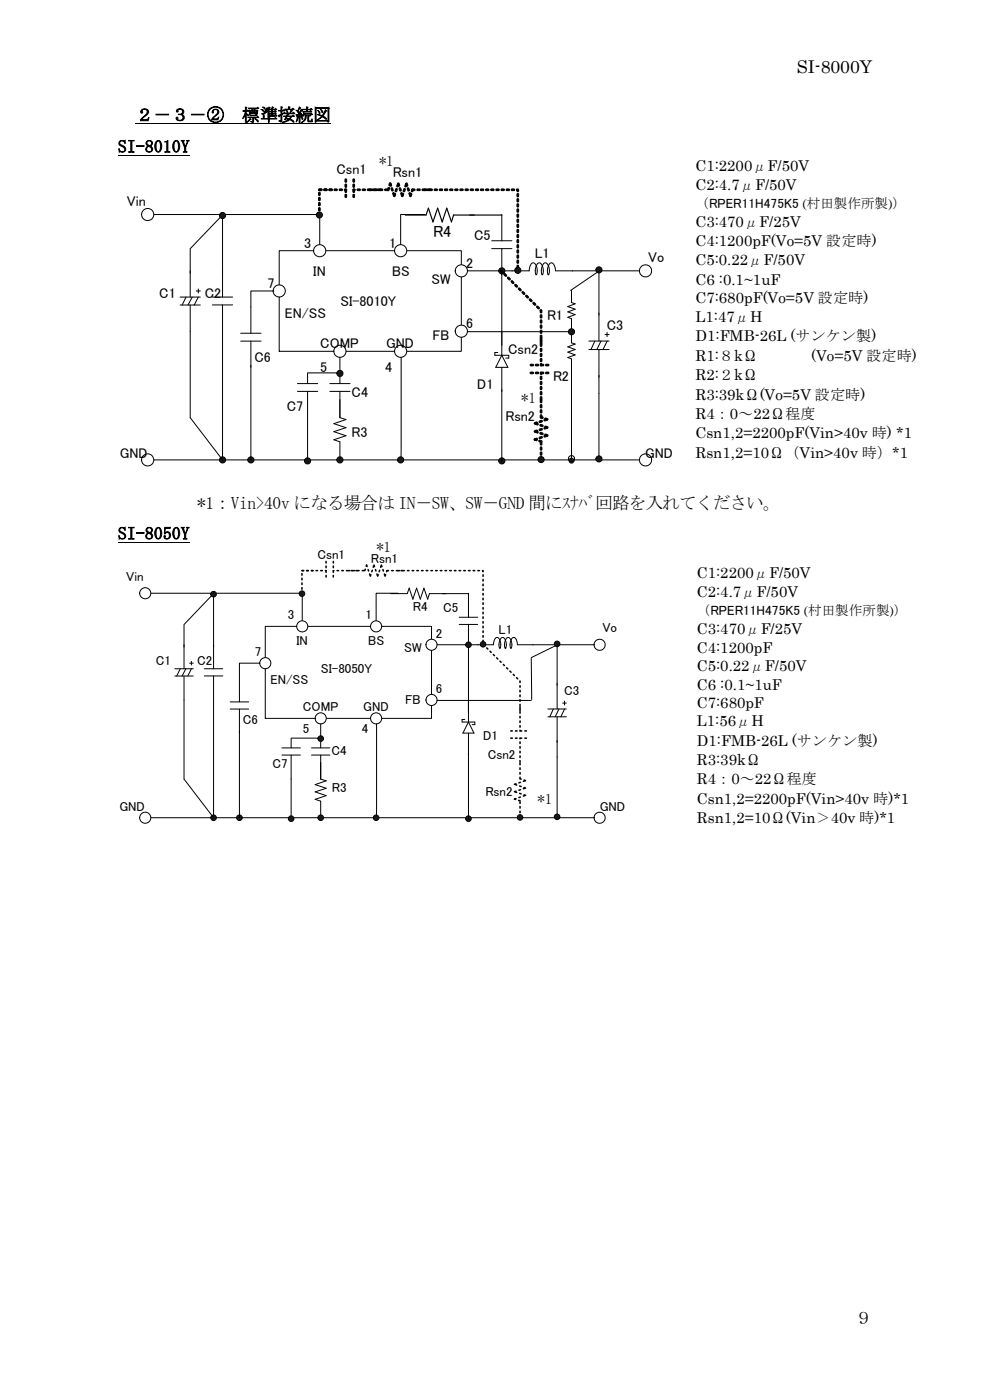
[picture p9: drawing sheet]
<svg xmlns="http://www.w3.org/2000/svg" width="210mm" height="297mm" viewBox="0 0 210 297" stroke-linecap="round" stroke-linejoin="round" font-family="sans-serif">
<path d="M25 33h15.3M28.8 26.3h41.4" fill="none" stroke="#000" stroke-width=".21"/>
<path d="M59.2 53.2h38.7v21.3h-38.7z" fill-rule="evenodd" fill="#fff"/>
<path d="M59.2 53.2h38.7v21.3h-38.7z" fill="none" stroke="#000" stroke-width=".21"/>
<circle cx="72.1" cy="74.5" r="1.29" fill="#fff"/>
<circle cx="72.1" cy="74.5" r="1.29" fill="none" stroke="#000" stroke-width=".21"/>
<circle cx="85" cy="74.5" r="1.29" fill="#fff"/>
<circle cx="85" cy="74.5" r="1.29" fill="none" stroke="#000" stroke-width=".21"/>
<circle cx="67.8" cy="53.2" r="1.29" fill="#fff"/>
<circle cx="67.8" cy="53.2" r="1.29" fill="none" stroke="#000" stroke-width=".21"/>
<circle cx="85" cy="53.2" r="1.29" fill="#fff"/>
<circle cx="85" cy="53.2" r="1.29" fill="none" stroke="#000" stroke-width=".21"/>
<circle cx="97.9" cy="57.5" r="1.29" fill="#fff"/>
<circle cx="97.9" cy="57.5" r="1.29" fill="none" stroke="#000" stroke-width=".21"/>
<circle cx="97.9" cy="70.3" r="1.29" fill="#fff"/>
<g fill="none" stroke="#000" stroke-width=".21">
<path d="M32.6 45.5h35.2v6.3"/>
<circle cx="97.9" cy="70.3" r="1.29"/>
</g>
<circle cx="59.2" cy="61.7" r="1.29" fill="#fff"/>
<g fill="none" stroke="#000" stroke-width=".21">
<path d="M47.3 45.5l-7 7.3v5.2M90.1 45.5h-5.1v6.3M99.2 57.5h13.1a1.47 1.47 0 0 1 .9-1.7 2 2 0 0 1 .5 2.5 2.19 2.19 0 0 1 .6-2.5 1.57 1.57 0 0 1 .9 2v.2a.18 .18 0 0 1-.2 .3 .18 .18 0 0 1-.1-.3 1.98 1.98 0 0 1 .8-2.2 1.99 1.99 0 0 1 .6 2.5 2.19 2.19 0 0 1 .6-2.5 1.43 1.43 0 0 1 .9 1.7M104.3 51.1h4.3M104.3 52.8h4.3M106.5 45.5v5.6M106.5 52.8v22.6M117.9 57.5h17.7M40.3 70.3v18.3M57.9 61.7h-4.7v3.4M72.1 75.8v5.6M85.1 75.8v21.8"/>
<path d="M99.2 70.4h21.8M105 75.4h2.9v.6h-.6M105.6 74.8h-.6v.6M106.5 77.9v5.2M106.5 75.4l1.2 2.5h-2.5zM70 81.4h4.3M70 83h4.3M72.1 88.6l1.3 .4-2.6 .9 2.6 .8-2.6 .9 2.6 .9-2.6 .8 1.3 .4M72.1 83v5.6M72.1 93.7v3.9"/>
<circle cx="59.2" cy="61.7" r="1.29"/>
</g>
<circle cx="106.5" cy="57.5" r=".65" fill="#1a1a1a"/>
<g fill="none" stroke="#000" stroke-width=".21">
<path d="M127.1 57.5v9.4M127.1 79.7v3.8M32.6 97.6h103"/>
<circle cx="106.5" cy="57.5" r=".65"/>
</g>
<circle cx="85" cy="97.6" r=".65" fill="#1a1a1a"/>
<circle cx="85" cy="97.6" r=".65" fill="none" stroke="#000" stroke-width=".21"/>
<circle cx="72.1" cy="97.6" r=".65" fill="#1a1a1a"/>
<circle cx="72.1" cy="97.6" r=".65" fill="none" stroke="#000" stroke-width=".21"/>
<circle cx="53.2" cy="97.6" r=".65" fill="#1a1a1a"/>
<g fill="none" stroke="#000" stroke-width=".21">
<path d="M47.2 45.5v17.5M45.1 63h4.3M45.1 64.7h4.3M47.2 64.7v32.9"/>
<circle cx="53.2" cy="97.6" r=".65"/>
</g>
<circle cx="47.2" cy="97.6" r=".65" fill="#1a1a1a"/>
<circle cx="47.2" cy="97.6" r=".65" fill="none" stroke="#000" stroke-width=".21"/>
<circle cx="47.2" cy="45.7" r=".64" fill="#1a1a1a"/>
<g fill="none" stroke="#000" stroke-width=".21">
<path d="M40.3 88.6l6.9 9M127.1 83.5v14.1"/>
<circle cx="47.2" cy="45.7" r=".64"/>
</g>
<circle cx="31.3" cy="45.5" r="1.29" fill="#fff"/>
<circle cx="31.3" cy="45.5" r="1.29" fill="none" stroke="#000" stroke-width=".21"/>
<circle cx="31.3" cy="97.6" r="1.29" fill="#fff"/>
<circle cx="31.3" cy="97.6" r="1.29" fill="none" stroke="#000" stroke-width=".21"/>
<circle cx="136.9" cy="97.6" r="1.29" fill="#fff"/>
<circle cx="136.9" cy="97.6" r="1.29" fill="none" stroke="#000" stroke-width=".21"/>
<circle cx="136.9" cy="57.5" r="1.29" fill="#fff"/>
<g fill="none" stroke="#000" stroke-width=".21">
<path d="M51.1 70.7h4.3M51.1 72.4h4.3M53.2 65.1v5.6M53.2 72.4v25.2M65.2 79.2v2.2M65.2 79.1h6.9M63.1 81.4h4.3M63.1 83h4.3M65.2 83v14.6"/>
<circle cx="136.9" cy="57.5" r="1.29"/>
</g>
<circle cx="65.2" cy="97.8" r=".65" fill="#1a1a1a"/>
<circle cx="65.2" cy="97.8" r=".65" fill="none" stroke="#000" stroke-width=".21"/>
<circle cx="72.1" cy="79.2" r=".65" fill="#1a1a1a"/>
<circle cx="72.1" cy="79.2" r=".65" fill="none" stroke="#000" stroke-width=".21"/>
<circle cx="106.5" cy="97.8" r=".65" fill="#1a1a1a"/>
<circle cx="106.5" cy="97.8" r=".65" fill="none" stroke="#000" stroke-width=".21"/>
<circle cx="127.1" cy="97.4" r=".64" fill="#1a1a1a"/>
<circle cx="127.1" cy="97.4" r=".64" fill="none" stroke="#000" stroke-width=".21"/>
<circle cx="127.1" cy="57.3" r=".64" fill="#1a1a1a"/>
<g fill="none" stroke="#000" stroke-width=".21">
<path d="M73.2 38l.3 .1v.4l-.1 .2-.2-.2zM73.2 39.1l.3 .1v.4l-.1 .2-.2-.2zM74.9 38l.3 .1v.4l-.2 .2-.1-.2zM74.9 39.1l.3 .1v.4l-.2 .2-.1-.2zM82.4 39.8l.2 .2-.1 .3-.2 .2-.1-.3zM82.6 38.9h.3l.2 .4-.2 .2-.2-.1zM82.7 38.8l.2 .2-.3 .4-.1-.2zM83 39.9l.3 .1 .1 .3-.1 .2-.2-.1zM84.3 38.9h.4l.1 .4-.1 .2-.3-.1zM84.4 39l.2 .2-.1 .4-.2 .1-.1-.3zM84.7 39.9l.3 .1 .1 .3-.1 .2-.2-.1zM86.1 38.9h.3l.1 .4-.1 .2-.2-.1z"/>
<path d="M86.1 39l.2 .2-.1 .4-.2 .1-.1-.3zM86.4 39.9l.3 .1 .2 .3-.2 .2-.2-.1zM40.3 57.5v5.5M67.6 40.1h.5l.2 .2-.2 .1h-.3zM67.6 40.8l.3 .2v.3l-.1 .2-.2-.2zM67.6 41.9l.3 .1v.4l-.1 .2-.2-.2zM67.6 43l.3 .1v.4l-.1 .2-.2-.2zM67.6 44.1l.3 .1v.4l-.1 .2-.2-.2zM67.7 40.1h.4l.2 .2-.2 .1h-.3zM68.7 40.1h.5l.2 .2-.2 .1h-.4zM68.7 40.1h.5l.2 .2-.2 .1h-.3zM69.8 40.1h.5l.2 .2-.2 .1h-.4z"/>
<path d="M69.8 40.1h.5l.2 .2-.2 .1h-.3zM70.9 40.1h.5l.2 .2-.2 .1h-.4zM72 40.1h.5l.2 .2-.2 .1h-.4zM73.2 40.2l.3 .1v.4l-.1 .1-.2-.1zM73.2 41.3l.3 .1v.4l-.1 .1-.2-.1zM74.9 40.2l.3 .1v.4l-.2 .1-.1-.1zM74.9 41.3l.3 .1v.4l-.2 .1-.1-.1zM75.8 40.1h.5l.2 .2-.2 .1h-.4zM76.9 40.1h.5l.2 .2-.2 .1h-.4zM78 40.1h.5l.1 .2-.1 .1h-.4zM78.4 40.1h.5l.1 .2-.1 .1h-.4zM79.1 40.1h.5l.1 .2-.1 .1h-.4z"/>
<path d="M79.5 40.1h.4l.2 .2-.2 .1h-.3zM80.1 40.1h.5l.2 .2-.2 .1h-.3zM80.5 40.1h.5l.2 .2-.2 .1h-.3zM81.6 40.1h.5l.2 .2-.2 .1h-.3zM83.3 41h.3l.2 .3-.2 .3-.2-.2zM83.7 41l.2 .3-.1 .3-.2 .1-.1-.2zM84 40l.3 .2-.1 .4-.3 .1-.1-.2zM85 41h.4l.1 .3-.1 .3-.3-.2zM85.4 41l.2 .3-.1 .3-.2 .1-.1-.2zM85.7 40l.3 .2-.1 .4-.3 .1-.1-.2zM86.8 41h.3l.1 .3-.1 .3-.2-.2zM87.1 41h.2l.1 .3-.2 .3-.2 .1-.1-.2z"/>
<path d="M87.4 40.1h.5l.2 .2-.2 .1h-.4zM87.4 40.1l.3 .3-.3 .3-.1-.2zM88.5 40.1h.5l.2 .2-.2 .1h-.4zM89.6 40.1h.5l.1 .2-.1 .1h-.4zM90 40.1h.5l.1 .2-.1 .1h-.4zM90.7 40.1h.5l.1 .2-.1 .1h-.4zM91.1 40.1h.4l.2 .2-.2 .1h-.3zM92.1 40.1h.5l.2 .2-.2 .1h-.3zM93.2 40.1h.5l.2 .2-.2 .1h-.3zM94.3 40.1h.5l.2 .2-.2 .1h-.3zM95.4 40.1h.5l.2 .2-.2 .1h-.4zM96.5 40.1h.5l.2 .2-.2 .1h-.4z"/>
<path d="M97.6 40.1h.5l.2 .2-.2 .1h-.4zM98.7 40.1h.5l.2 .2-.2 .1h-.4zM99.8 40.1h.5l.2 .2-.2 .1h-.4zM100.9 40.1h.5l.1 .2-.1 .1h-.4zM102 40.1h.5l.1 .2-.1 .1h-.4zM103.1 40.1h.4l.2 .2-.2 .1h-.3zM104.1 40.1h.5l.2 .2-.2 .1h-.3zM105.2 40.1h.5l.2 .2-.2 .1h-.3zM106.1 57.3h.3l.3 .3v.2h-.3l-.3-.2zM106.3 40.1h.5l.2 .2-.2 .1h-.3zM106.9 58.1h.3l.2 .2v.3h-.2l-.3-.3zM107.4 40.1h.5l.2 .2-.2 .1h-.4z"/>
<path d="M107.7 58.8h.2l.3 .3v.3h-.3l-.2-.3zM108.5 59.6h.2l.3 .3v.2h-.3l-.2-.2zM108.5 40.1h.5l.2 .2-.2 .1h-.4zM109.6 40.1h.4v.5h-.3v-.3l.1 .1h-.2zM109.7 41.1l.3 .1v.4l-.2 .2-.1-.2zM109.7 42.2l.3 .1v.4l-.2 .2-.1-.2zM109.7 43.3l.3 .1v.4l-.2 .1-.1-.1zM109.7 44.4l.3 .1v.4l-.2 .1-.1-.1zM109.7 45.5l.3 .1v.3l-.2 .2-.1-.2zM109.7 46.5l.3 .2v.3l-.2 .2-.1-.2zM109.7 47.6l.3 .1v.4l-.2 .2-.1-.2zM109.7 48.7l.3 .1v.4l-.2 .2-.1-.2z"/>
<path d="M109.7 49.8l.3 .1v.4l-.2 .2-.1-.2zM109.7 50.9l.3 .1v.4l-.2 .1-.1-.1zM109.7 52l.3 .1v.3l-.2 .2-.1-.2zM109.7 53l.3 .2v.3l-.2 .2-.1-.2zM109.7 54.1l.3 .1v.4l-.2 .2-.1-.2zM109.7 55.2l.3 .1v.4l-.2 .2-.1-.2zM109.7 56.3l.3 .1v.4l-.2 .2-.1-.2zM127.2 57.5l-6.2 4.1M38.2 63h4.3M38.2 64.7h4.3M39.5 63l-.9 1.7M40.3 64.7v5.6"/>
<path d="M40.8 63l-.9 1.7M41.6 61.7h.9M42.1 63l-.9 1.7M42.1 61.3v.9M109.2 60.4h.3l.2 .2v.3h-.2l-.3-.3zM110 61.1h.3l.2 .3v.3h-.2l-.3-.3zM110.8 61.9h.2l.3 .3v.2h-.3l-.2-.2zM111.6 62.7h.2l.3 .2v.3h-.3l-.2-.3zM112.3 63.4h.3l.2 .3v.3h-.2l-.3-.3zM112.5 77.3h.5l.2 .2-.2 .1h-.4zM112.5 79l.5-.1 .2 .2-.2 .2h-.4zM113.1 64.2h.3l.2 .3v.2h-.2l-.3-.2z"/>
<path d="M113.6 77.3h.5l.2 .2-.2 .1h-.4zM113.6 79l.5-.1 .2 .2-.2 .2h-.4zM113.9 65h.2l.3 .2v.3h-.3l-.2-.3zM114.6 65.7l.4 .1v.4l-.2 .2-.2-.2zM114.7 71.8l.3 .1v.3l-.2 .2-.2-.2zM114.7 72.8l.3 .2v.3l-.2 .2-.2-.2zM114.7 73.9l.3 .1v.4l-.2 .2-.2-.2zM114.7 75l.3 .1v.4l-.2 .2-.2-.2zM114.7 76.1l.3 .1v.4l-.2 .2-.2-.2zM114.7 79.9l.3 .1v.4l-.2 .1-.2-.1zM114.7 72.2l.3 .2v.3l-.2 .2-.2-.2zM114.7 71.2l.3 .1v.4l-.2 .1-.2-.1z"/>
<path d="M114.7 70.1l.3 .1v.4l-.2 .2-.2-.2zM114.7 69l.3 .1v.4l-.2 .2-.2-.2zM114.7 67.9l.3 .1v.4l-.2 .2-.2-.2zM114.7 66.8l.3 .1v.4l-.2 .2-.2-.2zM114.7 77.3h.5l.2 .2-.2 .1h-.4zM114.7 79l.5-.1 .2 .2-.2 .2h-.4zM115.8 77.3h.5l.2 .2-.2 .1h-.4zM115.8 79l.5-.1 .2 .2-.2 .2h-.4zM124.9 72.4h4.3M124.9 74.2h4.3M126.2 72.4l-.8 1.8M127.1 66.4v6"/>
<path d="M127.1 74.2v5.9M127.5 72.4l-.9 1.8M128.3 71h.9M128.8 70.5v.9M128.8 72.4l-.9 1.8M106.5 82.6v15.4M113.3 93.2l.5-.2 .2 .1-.1 .2-.3 .1zM113.3 91.5l.5-.2 .2 .1-.1 .2-.3 .1zM113.3 89.7l.5-.2 .2 .2-.1 .2-.3 .1zM113.4 93.1l.4 .1 .1 .2v.1l-.5-.1zM113.6 91.4l.5 .1 .1 .3-.3 .1-.3-.1zM113.6 89.7l.5 .1 .1 .3-.2 .1-.4-.1z"/>
<path d="M114.4 92.8l.4-.2 .2 .1-.1 .3-.3 .1zM114.4 91.1l.4-.2 .3 .1-.2 .3-.3 .1zM114.4 89.4l.4-.2 .3 .1-.2 .2-.3 .2zM114.4 93.4l.5 .1 .1 .2-.3 .1-.3-.1zM114.6 91.8l.5 .1 .1 .2-.2 .1-.4-.1zM114.6 90.1l.5 .1 .1 .2-.2 .1-.4-.1zM114.7 84.2l.3 .1v.4l-.2 .2-.2-.2zM114.7 83.1l.3 .1v.4l-.2 .2-.2-.2zM114.7 82l.3 .2v.3l-.2 .2-.2-.2zM114.7 80.9l.3 .2v.3l-.2 .2-.2-.2zM114.7 97l.3 .2v.3l-.2 .2-.2-.2zM114.7 95.9l.3 .2v.3l-.2 .2-.2-.2z"/>
<path d="M114.7 94.9l.3 .1v.3l-.2 .2-.2-.2zM114.7 93.8l.3 .1v.4l-.2 .1-.2-.1zM114.7 88.1l.3 .1v.3l-.2 .2-.2-.2zM114.7 87l.3 .1v.4l-.2 .1-.2-.1zM114.7 85.9l.3 .1v.4l-.2 .2-.2-.2zM114.7 84.8l.3 .1v.4l-.2 .2-.2-.2zM114.7 88.4l.4 .1 .1 .2h-.5zM115.4 92.5l.5-.2 .2 .1-.1 .2-.4 .1zM115.4 90.8l.5-.2 .2 .1-.1 .2-.4 .1zM115.4 89.1l.5-.2 .2 .1-.1 .2-.4 .1zM115.6 92.1l.5 .1 .2 .2-.3 .2-.3-.2zM115.7 90.4l.4 .1 .2 .2-.3 .2-.3-.2z"/>
<path d="M115.7 88.7l.4 .1 .2 .2-.3 .1-.3-.1z"/>
<circle cx="73.3" cy="40.3" r=".22"/>
<circle cx="75.1" cy="40.3" r=".22"/>
<circle cx="127.1" cy="57.3" r=".64"/>
<circle cx="114.8" cy="77.4" r=".22"/>
<circle cx="114.8" cy="79.2" r=".21"/>
</g>
<g fill="#000">
<path d="M73.2 38l.3 .1v.4l-.1 .2-.2-.2zM73.2 39.1l.3 .1v.4l-.1 .2-.2-.2zM73.2 40.2l.3 .1v.4l-.1 .1-.2-.1zM73.2 41.3l.3 .1v.4l-.1 .1-.2-.1z" fill-rule="evenodd"/>
<path d="M74.9 38l.3 .1v.4l-.2 .2-.1-.2zM74.9 39.1l.3 .1v.4l-.2 .2-.1-.2zM74.9 40.2l.3 .1v.4l-.2 .1-.1-.1zM74.9 41.3l.3 .1v.4l-.2 .1-.1-.1z" fill-rule="evenodd"/>
<path d="M82.6 38.9h.3l.2 .4-.2 .2-.2-.1zM83 39.9l.3 .1 .1 .3-.1 .2-.2-.1zM83.3 41h.3l.2 .3-.2 .3-.2-.2z" fill-rule="evenodd"/>
<path d="M84.3 38.9h.4l.1 .4-.1 .2-.3-.1zM84.7 39.9l.3 .1 .1 .3-.1 .2-.2-.1zM85 41h.4l.1 .3-.1 .3-.3-.2z" fill-rule="evenodd"/>
<path d="M86.1 38.9h.3l.1 .4-.1 .2-.2-.1zM86.4 39.9l.3 .1 .2 .3-.2 .2-.2-.1zM86.8 41h.3l.1 .3-.1 .3-.2-.2z" fill-rule="evenodd"/>
<path d="M67.6 40.1h.5l.2 .2-.2 .1h-.3zM68.7 40.1h.5l.2 .2-.2 .1h-.4zM69.8 40.1h.5l.2 .2-.2 .1h-.4zM70.9 40.1h.5l.2 .2-.2 .1h-.4zM72 40.1h.5l.2 .2-.2 .1h-.4zM73.1 40.3a.22 .22 0 0 1 .4 0 .22 .22 0 0 1-.4 0z" fill-rule="evenodd"/>
<path d="M69.8 40.1h.5l.2 .2-.2 .1h-.3zM68.7 40.1h.5l.2 .2-.2 .1h-.3zM67.7 40.1h.4l.2 .2-.2 .1h-.3zM67.6 40.8l.3 .2v.3l-.1 .2-.2-.2zM67.6 41.9l.3 .1v.4l-.1 .2-.2-.2zM67.6 43l.3 .1v.4l-.1 .2-.2-.2zM67.6 44.1l.3 .1v.4l-.1 .2-.2-.2z" fill-rule="evenodd"/>
<path d="M78.4 40.1h.5l.1 .2-.1 .1h-.4zM79.5 40.1h.4l.2 .2-.2 .1h-.3zM80.5 40.1h.5l.2 .2-.2 .1h-.3zM81.6 40.1h.5l.2 .2-.2 .1h-.3z" fill-rule="evenodd"/>
<path d="M80.1 40.1h.5l.2 .2-.2 .1h-.3zM79.1 40.1h.5l.1 .2-.1 .1h-.4zM78 40.1h.5l.1 .2-.1 .1h-.4zM76.9 40.1h.5l.2 .2-.2 .1h-.4zM75.8 40.1h.5l.2 .2-.2 .1h-.4zM74.9 40.3a.22 .22 0 0 1 .4 0 .22 .22 0 0 1-.4 0z" fill-rule="evenodd"/>
<path d="M82.4 39.8l.2 .2-.1 .3-.2 .2-.1-.3zM82.7 38.8l.2 .2-.3 .4-.1-.2z" fill-rule="evenodd"/>
<path d="M83.7 41l.2 .3-.1 .3-.2 .1-.1-.2zM84 40l.3 .2-.1 .4-.3 .1-.1-.2zM84.4 39l.2 .2-.1 .4-.2 .1-.1-.3z" fill-rule="evenodd"/>
<path d="M85.4 41l.2 .3-.1 .3-.2 .1-.1-.2zM85.7 40l.3 .2-.1 .4-.3 .1-.1-.2zM86.1 39l.2 .2-.1 .4-.2 .1-.1-.3z" fill-rule="evenodd"/>
<path d="M87.1 41h.2l.1 .3-.2 .3-.2 .1-.1-.2zM87.4 40.1l.3 .3-.3 .3-.1-.2z" fill-rule="evenodd"/>
<path d="M87.4 40.1h.5l.2 .2-.2 .1h-.4zM88.5 40.1h.5l.2 .2-.2 .1h-.4zM89.6 40.1h.5l.1 .2-.1 .1h-.4zM90.7 40.1h.5l.1 .2-.1 .1h-.4z" fill-rule="evenodd"/>
<path d="M90 40.1h.5l.1 .2-.1 .1h-.4zM91.1 40.1h.4l.2 .2-.2 .1h-.3zM92.1 40.1h.5l.2 .2-.2 .1h-.3zM93.2 40.1h.5l.2 .2-.2 .1h-.3zM94.3 40.1h.5l.2 .2-.2 .1h-.3zM95.4 40.1h.5l.2 .2-.2 .1h-.4zM96.5 40.1h.5l.2 .2-.2 .1h-.4zM97.6 40.1h.5l.2 .2-.2 .1h-.4zM98.7 40.1h.5l.2 .2-.2 .1h-.4zM99.8 40.1h.5l.2 .2-.2 .1h-.4zM100.9 40.1h.5l.1 .2-.1 .1h-.4zM102 40.1h.5l.1 .2-.1 .1h-.4zM103.1 40.1h.4l.2 .2-.2 .1h-.3zM104.1 40.1h.5l.2 .2-.2 .1h-.3zM105.2 40.1h.5l.2 .2-.2 .1h-.3zM106.3 40.1h.5l.2 .2-.2 .1h-.3zM107.4 40.1h.5l.2 .2-.2 .1h-.4zM108.5 40.1h.5l.2 .2-.2 .1h-.4zM109.6 40.1h.4v.5h-.3v-.3l.1 .1h-.2zM109.7 41.1l.3 .1v.4l-.2 .2-.1-.2zM109.7 42.2l.3 .1v.4l-.2 .2-.1-.2zM109.7 43.3l.3 .1v.4l-.2 .1-.1-.1zM109.7 44.4l.3 .1v.4l-.2 .1-.1-.1zM109.7 45.5l.3 .1v.3l-.2 .2-.1-.2zM109.7 46.5l.3 .2v.3l-.2 .2-.1-.2zM109.7 47.6l.3 .1v.4l-.2 .2-.1-.2zM109.7 48.7l.3 .1v.4l-.2 .2-.1-.2zM109.7 49.8l.3 .1v.4l-.2 .2-.1-.2zM109.7 50.9l.3 .1v.4l-.2 .1-.1-.1zM109.7 52l.3 .1v.3l-.2 .2-.1-.2zM109.7 53l.3 .2v.3l-.2 .2-.1-.2zM109.7 54.1l.3 .1v.4l-.2 .2-.1-.2zM109.7 55.2l.3 .1v.4l-.2 .2-.1-.2zM109.7 56.3l.3 .1v.4l-.2 .2-.1-.2z" fill-rule="evenodd"/>
<path d="M112.5 77.3h.5l.2 .2-.2 .1h-.4zM113.6 77.3h.5l.2 .2-.2 .1h-.4zM114.7 77.3h.5l.2 .2-.2 .1h-.4zM115.8 77.3h.5l.2 .2-.2 .1h-.4z" fill-rule="evenodd"/>
<path d="M112.5 79l.5-.1 .2 .2-.2 .2h-.4zM113.6 79l.5-.1 .2 .2-.2 .2h-.4zM114.7 79l.5-.1 .2 .2-.2 .2h-.4zM115.8 79l.5-.1 .2 .2-.2 .2h-.4z" fill-rule="evenodd"/>
<path d="M114.7 72.2l.3 .2v.3l-.2 .2-.2-.2zM114.7 71.2l.3 .1v.4l-.2 .1-.2-.1zM114.7 70.1l.3 .1v.4l-.2 .2-.2-.2zM114.7 69l.3 .1v.4l-.2 .2-.2-.2zM114.7 67.9l.3 .1v.4l-.2 .2-.2-.2zM114.7 66.8l.3 .1v.4l-.2 .2-.2-.2zM114.6 65.7l.4 .1v.4l-.2 .2-.2-.2zM113.9 65h.2l.3 .2v.3h-.3l-.2-.3zM113.1 64.2h.3l.2 .3v.2h-.2l-.3-.2zM112.3 63.4h.3l.2 .3v.3h-.2l-.3-.3zM111.6 62.7h.2l.3 .2v.3h-.3l-.2-.3zM110.8 61.9h.2l.3 .3v.2h-.3l-.2-.2zM110 61.1h.3l.2 .3v.3h-.2l-.3-.3zM109.2 60.4h.3l.2 .2v.3h-.2l-.3-.3zM108.5 59.6h.2l.3 .3v.2h-.3l-.2-.2zM107.7 58.8h.2l.3 .3v.3h-.3l-.2-.3zM106.9 58.1h.3l.2 .2v.3h-.2l-.3-.3zM106.1 57.3h.3l.3 .3v.2h-.3l-.3-.2z" fill-rule="evenodd"/>
<path d="M114.7 71.8l.3 .1v.3l-.2 .2-.2-.2zM114.7 72.8l.3 .2v.3l-.2 .2-.2-.2zM114.7 73.9l.3 .1v.4l-.2 .2-.2-.2zM114.7 75l.3 .1v.4l-.2 .2-.2-.2zM114.7 76.1l.3 .1v.4l-.2 .2-.2-.2zM114.6 77.4a.22 .22 0 0 1 .4 0 .22 .22 0 0 1-.4 0z" fill-rule="evenodd"/>
<path d="M113.3 93.2l.5-.2 .2 .1-.1 .2-.3 .1zM114.4 92.8l.4-.2 .2 .1-.1 .3-.3 .1zM115.4 92.5l.5-.2 .2 .1-.1 .2-.4 .1z" fill-rule="evenodd"/>
<path d="M113.3 91.5l.5-.2 .2 .1-.1 .2-.3 .1zM114.4 91.1l.4-.2 .3 .1-.2 .3-.3 .1zM115.4 90.8l.5-.2 .2 .1-.1 .2-.4 .1z" fill-rule="evenodd"/>
<path d="M113.3 89.7l.5-.2 .2 .2-.1 .2-.3 .1zM114.4 89.4l.4-.2 .3 .1-.2 .2-.3 .2zM115.4 89.1l.5-.2 .2 .1-.1 .2-.4 .1z" fill-rule="evenodd"/>
<path d="M114.7 84.2l.3 .1v.4l-.2 .2-.2-.2zM114.7 83.1l.3 .1v.4l-.2 .2-.2-.2zM114.7 82l.3 .2v.3l-.2 .2-.2-.2zM114.7 80.9l.3 .2v.3l-.2 .2-.2-.2zM114.7 79.9l.3 .1v.4l-.2 .1-.2-.1zM114.6 79.2a.21 .21 0 0 1 .4 0 .21 .21 0 0 1-.4 0z" fill-rule="evenodd"/>
<path d="M114.7 97l.3 .2v.3l-.2 .2-.2-.2zM114.7 95.9l.3 .2v.3l-.2 .2-.2-.2zM114.7 94.9l.3 .1v.3l-.2 .2-.2-.2zM114.7 93.8l.3 .1v.4l-.2 .1-.2-.1z" fill-rule="evenodd"/>
<path d="M114.7 88.1l.3 .1v.3l-.2 .2-.2-.2zM114.7 87l.3 .1v.4l-.2 .1-.2-.1zM114.7 85.9l.3 .1v.4l-.2 .2-.2-.2zM114.7 84.8l.3 .1v.4l-.2 .2-.2-.2z" fill-rule="evenodd"/>
<path d="M114.4 93.4l.5 .1 .1 .2-.3 .1-.3-.1zM113.4 93.1l.4 .1 .1 .2v.1l-.5-.1z" fill-rule="evenodd"/>
<path d="M115.6 92.1l.5 .1 .2 .2-.3 .2-.3-.2zM114.6 91.8l.5 .1 .1 .2-.2 .1-.4-.1zM113.6 91.4l.5 .1 .1 .3-.3 .1-.3-.1z" fill-rule="evenodd"/>
<path d="M115.7 90.4l.4 .1 .2 .2-.3 .2-.3-.2zM114.6 90.1l.5 .1 .1 .2-.2 .1-.4-.1zM113.6 89.7l.5 .1 .1 .3-.2 .1-.4-.1z" fill-rule="evenodd"/>
<path d="M115.7 88.7l.4 .1 .2 .2-.3 .1-.3-.1zM114.7 88.4l.4 .1 .1 .2h-.5z" fill-rule="evenodd"/>
</g>
<circle cx="109.8" cy="57.4" r=".64" fill="#1a1a1a"/>
<circle cx="109.8" cy="57.4" r=".64" fill="none" stroke="#000" stroke-width=".21"/>
<circle cx="67.8" cy="45.6" r=".64" fill="#1a1a1a"/>
<circle cx="67.8" cy="45.6" r=".64" fill="none" stroke="#000" stroke-width=".21"/>
<circle cx="114.8" cy="97.5" r=".64" fill="#1a1a1a"/>
<g fill="none" stroke="#000" stroke-width=".21">
<path d="M121.2 61.6v2.6l.8 .3-1.5 .6 1.5 .5-1.5 .6 1.5 .6-1.5 .5 .7 .3v5.1l.8 .3-1.5 .6 1.5 .6-1.5 .5 1.5 .6-1.5 .6 .7 .3v21.3"/>
<circle cx="114.8" cy="97.5" r=".64"/>
</g>
<circle cx="121.2" cy="97.7" r=".64" fill="#1a1a1a"/>
<circle cx="121.2" cy="97.3" r=".64" fill="none" stroke="#000" stroke-width=".21"/>
<circle cx="121.2" cy="70.4" r=".64" fill="#1a1a1a"/>
<g fill="none" stroke="#000" stroke-width=".21">
<path d="M25 115.1h15.3"/>
<circle cx="121.2" cy="70.4" r=".64"/>
</g>
<path d="M86 45.6h4.4l.5-1.4 .9 2.9 1-2.9 1 2.9 1-2.9 1 2.9 .4-1.5h10.3" fill="none" stroke="#000" stroke-width=".25"/>
<path d="M56.3 132.9h35.2v19.5h-35.2z" fill-rule="evenodd" fill="#fff"/>
<path d="M56.3 132.9h35.2v19.5h-35.2z" fill="none" stroke="#000" stroke-width=".21"/>
<circle cx="68" cy="152.4" r="1.18" fill="#fff"/>
<circle cx="68" cy="152.4" r="1.18" fill="none" stroke="#000" stroke-width=".21"/>
<circle cx="79.8" cy="152.4" r="1.18" fill="#fff"/>
<circle cx="79.8" cy="152.4" r="1.18" fill="none" stroke="#000" stroke-width=".21"/>
<circle cx="64.1" cy="132.9" r="1.18" fill="#fff"/>
<circle cx="64.1" cy="132.9" r="1.18" fill="none" stroke="#000" stroke-width=".21"/>
<circle cx="79.8" cy="132.9" r="1.18" fill="#fff"/>
<circle cx="79.8" cy="132.9" r="1.18" fill="none" stroke="#000" stroke-width=".21"/>
<circle cx="91.5" cy="136.8" r="1.18" fill="#fff"/>
<circle cx="91.5" cy="136.8" r="1.18" fill="none" stroke="#000" stroke-width=".21"/>
<circle cx="91.5" cy="148.5" r="1.18" fill="#fff"/>
<g fill="none" stroke="#000" stroke-width=".21">
<path d="M32 125.9h32.1v5.8"/>
<circle cx="91.5" cy="148.5" r="1.18"/>
</g>
<circle cx="56.3" cy="140.7" r="1.18" fill="#fff"/>
<g fill="none" stroke="#000" stroke-width=".21">
<path d="M45.4 125.9l-6.4 6.6v4.8M84.4 125.9h-4.6v5.8M92.7 136.8h12a1.26 1.26 0 0 1 .9-1.5 1.9 1.9 0 0 1 .4 2.3 2.03 2.03 0 0 1 .5-2.3 1.48 1.48 0 0 1 .9 1.9l-.2 .4a1.8 1.8 0 0 1 .6-2.4 1.82 1.82 0 0 1 .6 2.4 2.03 2.03 0 0 1 .5-2.3 1.3 1.3 0 0 1 .9 1.5h16.2M97.4 131h3.9M97.4 132.5h3.9M99.4 125.9v5.1M99.4 132.5v20.7M39 148.5v16.8M55.1 140.7h-4.3v3.1M66.1 158.7h3.9M68 153.6v5.1M79.9 153.6v19.9"/>
<path d="M92.7 148.6h20M98 153.2h2.7v.6h-.5M98.6 152.7h-.6v.5M99.4 155.5v4.7M99.4 153.2l1.2 2.3h-2.4zM66.1 160.2h3.9M68 165.3l1.2 .4-2.3 .8 2.3 .8-2.3 .7 2.3 .8-2.3 .8 1.1 .4M68 160.2v5.1M68 170v3.5"/>
<circle cx="56.3" cy="140.7" r="1.18"/>
</g>
<circle cx="99.4" cy="136.8" r=".59" fill="#1a1a1a"/>
<g fill="none" stroke="#000" stroke-width=".21">
<path d="M118.2 136.8v8.6M118.2 157.1v3.5M32 173.5h94"/>
<circle cx="99.4" cy="136.8" r=".59"/>
</g>
<circle cx="79.8" cy="173.5" r=".59" fill="#1a1a1a"/>
<circle cx="79.8" cy="173.5" r=".59" fill="none" stroke="#000" stroke-width=".21"/>
<circle cx="68" cy="173.5" r=".59" fill="#1a1a1a"/>
<circle cx="68" cy="173.5" r=".59" fill="none" stroke="#000" stroke-width=".21"/>
<circle cx="50.8" cy="173.5" r=".59" fill="#1a1a1a"/>
<g fill="none" stroke="#000" stroke-width=".21">
<path d="M45.3 125.9v16M43.3 141.9h4M43.3 143.4h4M45.3 143.4v30.1"/>
<circle cx="50.8" cy="173.5" r=".59"/>
</g>
<circle cx="45.3" cy="173.5" r=".59" fill="#1a1a1a"/>
<circle cx="45.3" cy="173.5" r=".59" fill="none" stroke="#000" stroke-width=".21"/>
<circle cx="45.3" cy="126.1" r=".59" fill="#1a1a1a"/>
<g fill="none" stroke="#000" stroke-width=".21">
<path d="M112.7 139.7l.1 8.7M39 165.3l6.3 8.2M118.2 160.6v12.9"/>
<circle cx="45.3" cy="126.1" r=".59"/>
</g>
<circle cx="30.8" cy="125.9" r="1.18" fill="#fff"/>
<circle cx="30.8" cy="125.9" r="1.18" fill="none" stroke="#000" stroke-width=".21"/>
<circle cx="30.8" cy="173.5" r="1.18" fill="#fff"/>
<circle cx="30.8" cy="173.5" r="1.18" fill="none" stroke="#000" stroke-width=".21"/>
<circle cx="127.2" cy="173.5" r="1.18" fill="#fff"/>
<circle cx="127.2" cy="173.5" r="1.18" fill="none" stroke="#000" stroke-width=".21"/>
<circle cx="127.2" cy="136.8" r="1.18" fill="#fff"/>
<g fill="none" stroke="#000" stroke-width=".21">
<path d="M48.8 148.9h4M48.8 150.5h4M50.8 143.8v5.1M50.8 150.5v23M59.8 158.7h3.9M61.8 156.7v2M61.8 156.6h6.2M59.8 160.2h3.9M61.8 160.2v13.3"/>
<circle cx="127.2" cy="136.8" r="1.18"/>
</g>
<circle cx="61.8" cy="173.7" r=".59" fill="#1a1a1a"/>
<circle cx="61.8" cy="173.7" r=".59" fill="none" stroke="#000" stroke-width=".21"/>
<circle cx="68" cy="156.7" r=".59" fill="#1a1a1a"/>
<circle cx="68" cy="156.7" r=".59" fill="none" stroke="#000" stroke-width=".21"/>
<circle cx="99.4" cy="173.7" r=".59" fill="#1a1a1a"/>
<circle cx="99.4" cy="173.7" r=".59" fill="none" stroke="#000" stroke-width=".21"/>
<circle cx="118.2" cy="173.3" r=".59" fill="#1a1a1a"/>
<circle cx="118.2" cy="173.3" r=".59" fill="none" stroke="#000" stroke-width=".21"/>
<circle cx="118.2" cy="136.6" r=".59" fill="#1a1a1a"/>
<g fill="none" stroke="#000" stroke-width=".21">
<path d="M39 136.8v5.1M118.3 136.8l-5.6 2.7M37.1 141.9h3.9M37.1 143.4h3.9M38.2 141.9l-.7 1.5M39 143.4v5.1M39.4 141.9l-.8 1.5M40.2 140.7h.8M40.6 141.9l-.8 1.5M40.6 140.3v.8M99.4 159.8v14.1M116.2 150.4h3.9"/>
<path d="M116.2 152.1h3.9M117.4 150.4l-.8 1.7M118.2 145v5.4M118.2 152.1v5.4M118.6 150.4l-.8 1.7M119.4 149.2h.7M119.8 148.8v.8M119.8 150.4l-.8 1.7"/>
<circle cx="118.2" cy="136.6" r=".59"/>
</g>
<g fill="none" stroke="#000" stroke-width=".33" stroke-dasharray=".3 .7">
<path d="M69.2 119.1v3.9M70.7 119.1v3.9M77.8 119.9l.8 2.3M79.3 119.9l.8 2.3M80.9 119.9l.8 2.3M64.1 121.1h5.1M66.4 121.1h-2.3v4.3M73.9 121.1h3.5M75.8 121.1h-5.1M77.4 121.1l.4-1.2M78.6 122.2l.7-2.3M80.1 122.2l.8-2.3"/>
<path d="M81.7 122.2l.4-1.1M82.1 121.1h3.5M84.4 121.1h18.1v15.6M108.4 155.1h3.9M108.4 156.6h3.9M110.3 150v5.1M110.3 150.8v-6.3l-7.8-7.8M109.1 169.6l2.4-.8M109.1 168l2.4-.8M109.1 166.4l2.4-.8M110.3 161.7v-5.1M110.3 173.4v-3.5"/>
<path d="M110.3 165.2v-3.5M110.3 169.9l-1.2-.3M111.5 168.8l-2.4-.8M111.5 167.2l-2.4-.8M111.5 165.6l-1.2-.4"/>
</g>
<circle cx="102.5" cy="136.7" r=".59" fill="#1a1a1a"/>
<circle cx="102.5" cy="136.7" r=".59" fill="none" stroke="#000" stroke-width=".21"/>
<circle cx="64.1" cy="126" r=".59" fill="#1a1a1a"/>
<circle cx="64.1" cy="126" r=".59" fill="none" stroke="#000" stroke-width=".21"/>
<circle cx="110.3" cy="173.4" r=".59" fill="#1a1a1a"/>
<g fill="none" stroke="#000" stroke-width=".21">
<path d="M82.9 126h3.5l.4-1.2 .8 2.3 .8-2.3 .8 2.3 .7-2.3 .8 2.3 .4-1.2 8.2 .1"/>
<circle cx="110.3" cy="173.4" r=".59"/>
</g>
<g font-size="3.7">
<text x="169" y="15.5">SI-8000Y</text>
<text x="28.8" y="25.7">２－３－②</text>
<text x="51.4" y="25.7">標準接続図</text>
<text x="25" y="32.3">SI-8010Y</text>
<text x="41.8" y="108.1">*1：Vin&gt;40v になる場合は IN－SW、SW－GND 間にｽﾅﾊﾞ回路を入れてください。</text>
<text x="25" y="114.4">SI-8050Y</text>
<text x="181.3" y="281">９</text>
</g>
<text font-size="3.4" x="91.9" y="50.3">R4</text>
<g font-size="3.2">
<text x="80.4" y="35.2">*1</text>
<text x="147.6" y="36.2">C1:2200μF/50V</text>
<text x="147.6" y="40.3">C2:4.7μF/50V</text>
<text x="147.6" y="48.1">C3:470μF/25V</text>
<text x="147.6" y="52.2">C4:1200pF(Vo=5V 設定時)</text>
<text x="147.6" y="56.3">C5:0.22μF/50V</text>
<text x="147.6" y="60.4">C6 :0.1~1uF</text>
<text x="147.6" y="64.2">C7:680pF(Vo=5V 設定時)</text>
<text x="147.6" y="68.3">L1:47μH</text>
<text x="147.6" y="72.4">D1:FMB-26L (サンケン製)</text>
<text x="147.6" y="76.5">R1:８kΩ</text>
<text x="172.1" y="76.5">(Vo=5V 設定時)</text>
<text x="147.6" y="80.7">R2:２kΩ</text>
<text x="110.6" y="85.4">*1</text>
<text x="147.6" y="84.8">R3:39kΩ(Vo=5V 設定時)</text>
<text x="147.6" y="88.9">R4：0～22Ω程度</text>
<text x="147.6" y="93">Csn1,2=2200pF(Vin&gt;40v 時) *1</text>
<text x="147.6" y="97.1">Rsn1,2=10Ω（Vin&gt;40v 時）*1</text>
<text x="79.9" y="117.1">*1</text>
<text x="147.9" y="122.6">C1:2200μF/50V</text>
<text x="147.9" y="126.7">C2:4.7μF/50V</text>
<text x="147.9" y="134.5">C3:470μF/25V</text>
<text x="147.9" y="138.5">C4:1200pF</text>
<text x="147.9" y="142.4">C5:0.22μF/50V</text>
<text x="147.9" y="146.5">C6 :0.1~1uF</text>
<text x="147.9" y="150.3">C7:680pF</text>
<text x="147.9" y="154.1">L1:56μH</text>
<text x="147.9" y="158.2">D1:FMB-26L (サンケン製)</text>
<text x="147.9" y="162.3">R3:39kΩ</text>
<text x="147.9" y="166.4">R4：0～22Ω程度</text>
<text x="114" y="170.5">*1</text>
<text x="147.9" y="170.5">Csn1,2=2200pF(Vin&gt;40v 時)*1</text>
<text x="147.9" y="174.6">Rsn1,2=10Ω(Vin＞40v 時)*1</text>
</g>
<g font-size="3">
<text x="71.4" y="37">Csn1</text>
<text x="83.3" y="37.5">Rsn1</text>
<text x="26.9" y="43.8">Vin</text>
<text x="64.5" y="52.5">3</text>
<text x="82.5" y="52.5">1</text>
<text x="100.6" y="50.8">C5</text>
<text x="66.4" y="58.5">IN</text>
<text x="83.2" y="58.5">BS</text>
<text x="98.9" y="56.8">2</text>
<text x="113.5" y="54.7">L1</text>
<text x="137.5" y="55.5">Vo</text>
<text x="33.8" y="63.2">C1</text>
<text x="43.5" y="63.2">C2</text>
<text x="56.8" y="61.1">7</text>
<text x="72.2" y="64.9">SI-8010Y</text>
<text x="91.6" y="60.2">SW</text>
<text x="60.4" y="67.5">EN/SS</text>
<text x="98.9" y="69.6">6</text>
<text x="116.1" y="67.9">R1</text>
<text x="128.7" y="70.1">C3</text>
<text x="54" y="76.9">C6</text>
<text x="67.9" y="73.9">COMP</text>
<text x="81.9" y="73.9">GND</text>
<text x="91.8" y="72.2">FB</text>
<text x="107.8" y="75">Csn2</text>
<text x="67.9" y="79">5</text>
<text x="81.7" y="79">4</text>
<text x="101.2" y="82.4">D1</text>
<text x="117.3" y="80.7">R2</text>
<text x="60.9" y="87.1">C7</text>
<text x="74.6" y="84.2">C4</text>
<text x="107.2" y="89.3">Rsn2</text>
<text x="74.6" y="92.7">R3</text>
<text x="25.4" y="97.2">GND</text>
<text x="136.9" y="97.2">GND</text>
</g>
<g font-size="2.8">
<text x="147.6" y="44.1">（RPER11H475K5 (村田製作所製)）</text>
<text x="67.3" y="118.7">Csn1</text>
<text x="78.7" y="119.5">Rsn1</text>
<text x="26.8" y="123.4">Vin</text>
<text x="61.1" y="131.4">3</text>
<text x="77.5" y="131.4">1</text>
<text x="87.6" y="129.7">R4</text>
<text x="94" y="129.8">C5</text>
<text x="147.9" y="130.5">（RPER11H475K5 (村田製作所製)）</text>
<text x="62.9" y="136.8">IN</text>
<text x="78.1" y="136.8">BS</text>
<text x="92.4" y="135.3">2</text>
<text x="105.8" y="134.5">L1</text>
<text x="127.8" y="134.1">Vo</text>
<text x="33" y="141.1">C1</text>
<text x="41.8" y="141.1">C2</text>
<text x="54" y="139.2">7</text>
<text x="68.1" y="142.7">SI-8050Y</text>
<text x="85.8" y="138.4">SW</text>
<text x="57.4" y="145">EN/SS</text>
<text x="86" y="149.3">FB</text>
<text x="92.4" y="146.9">6</text>
<text x="119.7" y="147.4">C3</text>
<text x="51.5" y="153.6">C6</text>
<text x="64.2" y="155.6">5</text>
<text x="64.3" y="150.9">COMP</text>
<text x="76.8" y="155.6">4</text>
<text x="77.1" y="150.9">GND</text>
<text x="70.3" y="160.3">C4</text>
<text x="102.5" y="157.1">D1</text>
<text x="103.5" y="161">Csn2</text>
<text x="57.8" y="163">C7</text>
<text x="25.3" y="172.2">GND</text>
<text x="70.4" y="168.1">R3</text>
<text x="103" y="168.8">Rsn2</text>
<text x="127.2" y="172.2">GND</text>
</g>
</svg>
